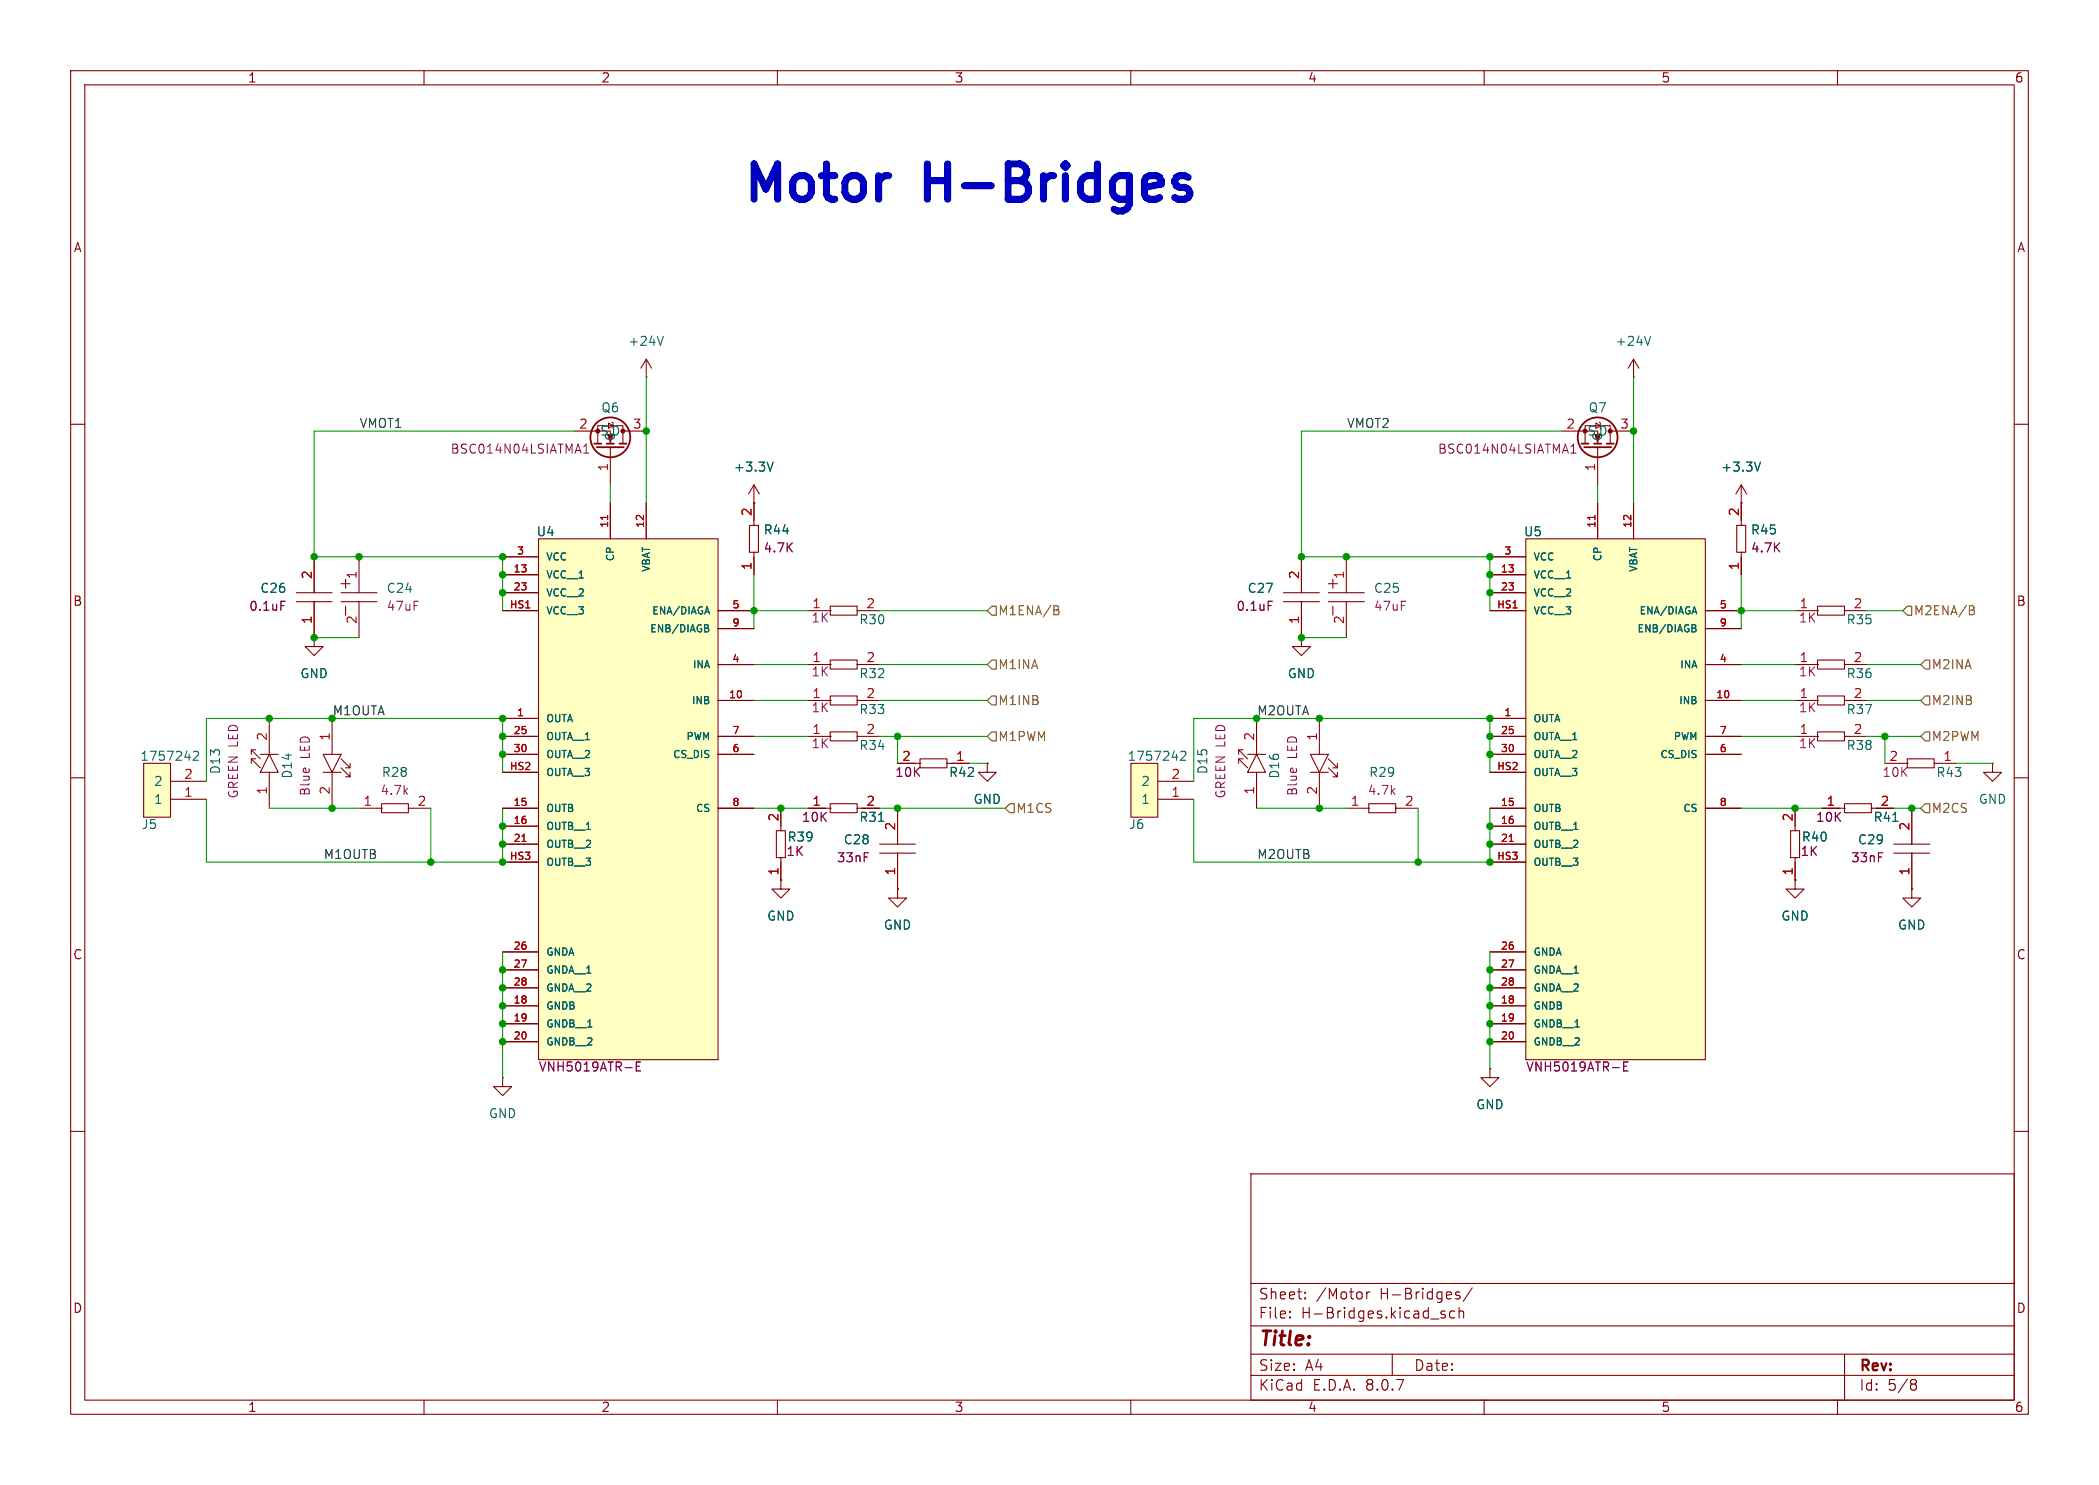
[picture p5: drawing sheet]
<svg xmlns="http://www.w3.org/2000/svg" width="297mm" height="210mm" viewBox="0 0 297 210" stroke-linecap="round" stroke-linejoin="round" font-family="sans-serif">
<g fill="none" stroke="#840000" stroke-width=".15">
<path d="M10 10h277v190h-277zM12 12h273v186h-273zM60 10v2M110 10v2M160 10v2M210 10v2M260 10v2M10 60h2M285 60h2M117.5 98.4h3.8v1.3h-3.8zM121.3 99.1h.1M121.3 99.1h3.2"/>
<path d="M10 110h2M117.5 103.5h3.8v1.3h-3.8zM121.3 104.1h.1M121.3 104.1h3.2M285 110h2M71.1 152.4v1.3h1.3l-1.3 1.2-1.3-1.2h1.3M71.1 152.4h.1M10 160h2M177 166h108v32h-108zM285 160h2M60 198v2M110 198v2"/>
<path d="M160 198v2M177 194.5h108M177 191.5h108M177 187.5h108M177 181.5h108M182.5 186.3h.1l-.1 .1M182.5 186.3v.1M182.5 185.5v.1M182.5 185.5h.1l-.1 .1M184.7 183.6v.1M184.7 183.6h-.1l.1 .1M184.7 182.8v.1"/>
<path d="M184.7 182.8h-.1l.1 .1M193.4 182.7v1M193.8 182.7l-.3 .1-.1 .2M197 191.5v3M204.5 185.5l-.4-.1-.2 .2 .1 .2 .5 .2v.1v.2l-.2 .1-.4-.1M205.8 185.5l-.4-.1-.3 .3v.4l.1 .2 .2 .1 .4-.1M206.5 185.5a.37 .37 0 0 1 .6 .1v.8M206.5 184.9v1.5M206.5 182.8l-.3-.1-.2 .2v.2l.5 .2 .1 .1-.1 .2-.1 .1-.4-.1M208.3 182.1l-1.3 2M210 198v2M260 198v2"/>
<path d="M261 191.5v6.5M270.6 195.1l.4 .1a.31 .31 0 0 1 .2 .3 .31 .31 0 0 1-.3 .2M270.6 195.7h.3M270.9 195.7l.2 .2 .1 .4-.2 .2-.4 .1"/>
</g>
<path d="M76.2 76.2h25.4v73.7h-25.4z" fill="#ffffc2"/>
<g fill="none" stroke="#840000" stroke-width=".15">
<path d="M91.4 53.3h.1M91.4 50.8v2.5M91.4 50.8l-.7 1.3M91.4 50.8l.8 1.3M225.8 59.8l.6 .4-.6 .4zM226.3 59.7l.1 .1v.8l.2 .1M231.1 53.3h.1M231.1 50.8l-.7 1.3M231.1 50.8v2.5M231.1 50.8l.8 1.3M50.8 78.7v5.1M71.1 78.7h5.1"/>
<path d="M76.2 76.2h25.4v73.7h-25.4zM86.4 71.1v5.1M91.4 71.1v5.1M106 74.3h1.3v3.8h-1.3zM106.7 78.1h.1M106.7 74.3h.1M106.7 71.1v3.2M106.7 78.1v3.2M184.1 78.7v5.1M190.5 78.7v5.1M221 61h3.3M224.3 61v-.8h3.5v.8"/>
<path d="M224.3 61v1.7M226.1 63.2v5.4M227.8 61v1.7M227.8 61h3.3M48.3 83.8h5M48.3 85.1h5M48.3 82.6h1.2M48.9 81.9v1.3M48.9 85.7v1.3M50.8 85.1v5.1M71.1 81.3h5.1M71.1 83.8h5.1"/>
<path d="M71.1 86.4h5.1M101.6 99.1h5.1M101.6 94h5.1M101.6 86.4h5.1M101.6 88.9h5.1M117.5 93.3h3.8v1.3h-3.8zM117.5 85.7h3.8v1.3h-3.8zM121.3 94h.1M121.3 86.4h.1M121.3 94h3.2M121.3 86.4h3.2M181.6 83.8h5.1"/>
<path d="M181.6 85.1h5.1M184.1 85.1v5.1M188 83.8h5M188 85.1h5M188 82.6h1.2M188.6 81.9v1.3M188.6 85.7v1.3M190.5 85.1v5.1M71.1 101.6h5.1M71.1 114.3h5.1M71.1 116.8h5.1M71.1 119.4h5.1"/>
<path d="M71.1 104.1h5.1M71.1 106.7h5.1M71.1 109.2h5.1M101.6 114.3h5.1M101.6 104.1h5.1M101.6 106.7h5.1M109.9 117.5h1.2v3.8h-1.2zM110.5 117.5h.1M110.5 114.3v3.2M114.3 114.3h3.2M117.5 113.7h3.8v1.2h-3.8zM117.5 114.3h.1"/>
<path d="M121.3 114.3h.1M121.3 114.3h3.2M124.5 119.4h5M127 114.3v5.1M127 108h3.2M130.2 107.3h3.8v1.3h-3.8zM130.2 108h.1M134 108h.1M134 108h3.2M175.3 106.7v-.7l1.2 1.3M175.3 107.3l1.2 1.3M175.3 107.3v.7"/>
<path d="M175.3 107.3h.6M175.3 106h.6M176.5 106.7h2.6M177.8 106.7l1.3 2.5h-2.6zM177.8 101.6v5.1M177.8 109.2v5.1M185.4 106.7h2.6l-1.3 2.5zM185.4 109.2h2.6M186.7 101.6v5.1M186.7 109.2v5.1M188 108.6l1.2 1.3v-.7M188 107.3l1.2 1.3"/>
<path d="M188.6 108.6h.6M188.6 109.9h.6M189.2 108v.6M190.5 114.3h3.2M193.7 113.7h3.8v1.2h-3.8zM193.7 114.3h.1M197.5 114.3h.1M197.5 114.3h3.2M257.8 114.3h3.2M261 113.7h3.8v1.2h-3.8zM261 114.3h.1M264.8 114.3h.1"/>
<path d="M264.8 114.3h3.2M268 119.4h5M270.5 114.3v5.1M281.9 108v1.2h1.3l-1.3 1.3-1.2-1.3h1.2M281.9 108h.1M71.1 134.6h5.1M71.1 137.2h5.1M71.1 139.7h5.1M71.1 121.9h5.1M110.5 121.3h.1M110.5 124.5v1.2h1.3l-1.3 1.3-1.3-1.3h1.3M110.5 124.5h.1"/>
<path d="M110.5 121.3v3.2M124.5 120.7h5M127 125.7v1.3h1.3l-1.3 1.3-1.3-1.3h1.3M127 125.7h.1M127 120.7v5M268 120.7h5M270.5 120.7v5M71.1 142.2h5.1M71.1 144.8h5.1M71.1 147.3h5.1M210.8 151.1v1.3h1.3l-1.3 1.3-1.3-1.3h1.3M210.8 151.1h.1"/>
</g>
<path d="M86 72.9v.6M73.9 119h.5" fill="none" stroke="#a90000" stroke-width=".15"/>
<path d="M93.9 47.6l-.5 1.2M233.6 47.6l-.5 1.2M99.7 88.3l.5 .1v.2l-.2 .2M99.7 88.8h.3M100 85.8l.4 1M100 88.8l.3 .2-.1 .3-.5 .1M124.3 116.1h.7M267.8 116.1h.8" fill="none" stroke="#006464" stroke-width=".15"/>
<path d="M222.3 64.1h.7M222.3 63.2l.3-.4v1.3M179.4 85h.6M90 150.8h.5M90.6 150.2h-.6v1.3h.6" fill="none" stroke="#840084" stroke-width=".15"/>
<g fill="none" stroke="#840000" stroke-width=".25">
<path d="M223.8 62.7h1M224.2 63.2h3.8M227.3 62.7h1"/>
<circle cx="226.1" cy="61.8" r="2.82"/>
</g>
<g fill="#840000" stroke="#840000" stroke-width=".15">
<circle cx="224.3" cy="61" r=".28"/>
<circle cx="227.8" cy="61" r=".28"/>
</g>
<path d="M160 108h3.8v7.6h-3.8z" fill="#ffffc2"/>
<g fill="none" stroke="#840000" stroke-width=".15">
<path d="M44.4 78.7v5.1M106.7 71.1h.1M106.7 68.6l-.8 1.3M106.7 68.6v2.5M106.7 68.6l.7 1.3M41.9 85.1h5.1M41.9 83.8h5.1M44.4 90.2v1.2h1.3l-1.3 1.3-1.2-1.3h1.2M44.4 90.2h.1M44.4 85.1v5.1M184.1 90.2v1.2h1.3l-1.3 1.3-1.2-1.3h1.2M184.1 90.2h.1"/>
<path d="M50.8 114.3h3.2M54 113.7h3.8v1.2h-3.8zM54 114.3h.1M57.8 114.3h.1M57.8 114.3h3.2M139.7 108v1.2h1.3l-1.3 1.3-1.3-1.3h1.3M139.7 108h.1M160 108h3.8v7.6h-3.8zM163.8 113h5.1M163.8 110.5h5.1M266.7 108h3.2M269.9 107.3h3.8v1.3h-3.8z"/>
<path d="M269.9 108h.1M273.7 108h.1M273.7 108h3.2"/>
</g>
<path d="M109.4 65.3l-.4 1.3M167.1 106.4l.2-.2h.3l.1 .2 .1 .2-.1 .2-.7 .7h.8" fill="none" stroke="#006464" stroke-width=".15"/>
<path d="M39.7 85h.6" fill="none" stroke="#840084" stroke-width=".15"/>
<path d="M20.3 108h3.8v7.6h-3.8z" fill="#ffffc2"/>
<g fill="none" stroke="#840000" stroke-width=".15">
<path d="M86.1 59.8l.6 .4-.6 .4zM86.6 59.7l.1 .1v.8l.2 .1M81.3 61h3.3M84.6 61v-.8h3.5v.8M84.6 61v1.7M86.4 63.2v5.4M88.1 61v1.7M88.1 61h3.3M245.7 74.3h1.3v3.8h-1.3zM246.4 78.1h.1M246.4 74.3h.1M246.4 71.1h.1"/>
<path d="M246.4 68.6v5.7M246.4 78.1v3.2M246.4 68.6l-.8 1.3M246.4 68.6l.7 1.3M257.2 93.3h3.8v1.3h-3.8zM257.2 85.7h3.8v1.3h-3.8zM257.2 98.4h3.8v1.3h-3.8zM261 94h.1M261 86.4h.1M261 99.1h.1M261 94h3.2M261 86.4h3.2"/>
<path d="M261 99.1h3.2M20.3 108h3.8v7.6h-3.8zM24.1 113h5.1M24.1 110.5h5.1M35.6 106.7v-.7l1.2 1.3M35.6 107.3l1.2 1.3M35.6 107.3v.7M35.6 107.3h.6M35.6 106h.6M36.8 106.7h2.6M38.1 106.7l1.3 2.5h-2.6zM38.1 101.6v5.1"/>
<path d="M38.1 109.2v5.1M45.7 106.7h2.6l-1.3 2.5zM45.7 109.2h2.6M47 101.6v5.1M47 109.2v5.1M48.3 108.6l1.2 1.3v-.7M48.3 107.3l1.2 1.3M48.9 108.6h.6M48.9 109.9h.6M49.5 108v.6M253.4 117.5h1.2v3.8h-1.2zM254 117.5h.1"/>
<path d="M254 114.3v3.2M257.2 103.5h3.8v1.3h-3.8zM261 104.1h.1M261 104.1h3.2M254 121.3h.1M254 124.5v1.2h1.3l-1.3 1.3-1.3-1.3h1.3M254 124.5h.1M254 121.3v3.2"/>
</g>
<path d="M249.1 65.3l-.4 1.3M27.4 106.4l.2-.2h.3l.1 .2 .1 .2-.1 .2-.7 .7h.8" fill="none" stroke="#006464" stroke-width=".15"/>
<g fill="none" stroke="#840000" stroke-width=".25">
<path d="M84.1 62.7h1M84.5 63.2h3.8M87.6 62.7h1"/>
<circle cx="86.4" cy="61.8" r="2.82"/>
</g>
<g fill="#840000" stroke="#840000" stroke-width=".15">
<circle cx="84.6" cy="61" r=".28"/>
<circle cx="88.1" cy="61" r=".28"/>
</g>
<path d="M82.6 64.1h.7M82.6 63.2l.3-.4v1.3" fill="none" stroke="#840084" stroke-width=".15"/>
<path d="M215.9 76.2h25.4v73.7h-25.4z" fill="#ffffc2"/>
<g fill="none" stroke="#840000" stroke-width=".15">
<path d="M44.4 78.7v5.1M71.1 78.7h5.1M86.4 71.1v5.1M91.4 71.1v5.1M106.7 71.1h.1M106.7 71.1v2.5M106.7 78.8v2.5M184.1 78.7v5.1M210.8 78.7h5.1M215.9 76.2h25.4v73.7h-25.4zM226.1 71.1v5.1M231.1 71.1v5.1"/>
<path d="M246.4 71.1h.1M246.4 71.1v2.5M246.4 78.8v2.5M44.4 90.2h.1M44.4 85.1v5.1M71.1 81.3h5.1M71.1 83.8h5.1M71.1 86.4h5.1M101.6 99.1h5.1M101.6 94h5.1M101.6 86.4h5.1M101.6 88.9h5.1"/>
<path d="M184.1 90.2h.1M184.1 85.1v5.1M210.8 81.3h5.1M210.8 83.8h5.1M210.8 86.4h5.1M241.3 99.1h5.1M241.3 94h5.1M241.3 86.4h5.1M241.3 88.9h5.1M71.1 101.6h5.1M71.1 114.3h5.1M71.1 116.8h5.1"/>
<path d="M71.1 119.4h5.1M71.1 104.1h5.1M71.1 106.7h5.1M71.1 109.2h5.1M101.6 114.3h5.1M101.6 104.1h5.1M101.6 106.7h5.1M110.5 114.3v2.5M114.3 114.3h2.5M121.9 114.3h2.6M127 114.3v5.1M127 108h2.5"/>
<path d="M134.6 108h2.6M139.7 108h.1M210.8 101.6h5.1M210.8 114.3h5.1M210.8 116.8h5.1M210.8 119.4h5.1M210.8 104.1h5.1M210.8 106.7h5.1M210.8 109.2h5.1M241.3 114.3h5.1M241.3 104.1h5.1M241.3 106.7h5.1"/>
<path d="M254 114.3v2.5M257.8 114.3h2.5M265.5 114.3h2.5M270.5 114.3v5.1M71.1 134.6h5.1M71.1 137.2h5.1M71.1 139.7h5.1M71.1 121.9h5.1M110.5 124.5h.1M110.5 121.9v2.6M127 125.7h.1M127 120.7v5"/>
<path d="M210.8 134.6h5.1M210.8 137.2h5.1M210.8 139.7h5.1M210.8 121.9h5.1M254 124.5h.1M254 121.9v2.6M270.5 125.7v1.3h1.3l-1.3 1.3-1.3-1.3h1.3M270.5 125.7h.1M270.5 120.7v5M71.1 142.2h5.1M71.1 144.8h5.1M71.1 147.3h5.1"/>
<path d="M210.8 151.1h.1M210.8 142.2h5.1M210.8 144.8h5.1M210.8 147.3h5.1"/>
</g>
<path d="M86 72.9v.6M225.7 72.9v.6M73.9 119h.5M213.6 119h.5" fill="none" stroke="#a90000" stroke-width=".15"/>
<path d="M109.4 65.3l-.4 1.3M249.1 65.3l-.4 1.3M99.7 88.3l.5 .1v.2l-.2 .2M99.7 88.8h.3M100 88.8l.3 .2-.1 .3-.5 .1M100 85.8l.4 1M239.4 88.3l.5 .1v.2l-.2 .2M239.4 88.8h.3M239.7 85.8l.4 1M239.7 88.8l.3 .2-.1 .3-.5 .1M124.3 116.1h.7M267.8 116.1h.8" fill="none" stroke="#006464" stroke-width=".15"/>
<path d="M39.7 85h.6M179.4 85h.6M90 150.8h.5M90.6 150.2h-.6v1.3h.6M229.7 150.8h.5M230.3 150.2h-.6v1.3h.6" fill="none" stroke="#840084" stroke-width=".15"/>
<g fill="none" stroke="#725600" stroke-width=".15">
<path d="M140.3 85.7h.7v1.3h-.7l-.6-.6zM140.3 93.3h.7v1.3h-.7l-.6-.6zM140.3 98.4h.7v1.3h-.7l-.6-.6zM149.1 85.7h.4l.2 .1 .1 .2-.3 .3M149.1 86.3h.4M149.5 86.3a.34 .34 0 0 1 .4 .3 .34 .34 0 0 1-.3 .3h-.5M269.2 86.4l.7-.7h.6v1.3h-.6zM272.4 98.4h.6v1.3h-.6l-.6-.6zM272.4 93.3h.6v1.3h-.6l-.6-.6zM278.7 85.7h.4l.2 .1v.2l-.2 .3M278.7 86.3h.4M279.1 86.3a.34 .34 0 0 1 .3 .3 .34 .34 0 0 1-.3 .3h-.4"/>
<path d="M140.3 103.5h.7v1.3h-.7l-.6-.7zM142.9 113.7h.6v1.2h-.6l-.7-.6zM272.4 113.7h.6v1.2h-.6l-.6-.6zM272.4 103.5h.6v1.3h-.6l-.6-.7z"/>
</g>
<path d="M166.5 26.3l.4 .2h.8l.4 .2 .3 .5v.3l-.3 .4-.4 .3h-1l-.5-.3M166.5 25.1l.4-.3h.8l.4 .3" fill="none" stroke="#0000c2" stroke-width="1"/>
<g fill="none" stroke="#009600" stroke-width=".15">
<path d="M91.4 53.3v17.8M231.1 53.3v17.8M81.3 61h-36.9v17.7h26.7v7.7M86.4 68.6v2.5M221 61h-36.9v17.7h26.7v7.7M226.1 68.6v2.5M44.4 90.2h6.4M106.7 94h7.6M106.7 81.3v7.6M106.7 86.4h7.6M106.7 99.1h7.6M124.5 94h15.2"/>
<path d="M124.5 86.4h15.2M124.5 99.1h15.2M184.1 90.2h6.4M246.4 94h7.6M246.4 86.4h7.6M246.4 99.1h7.6M246.4 81.3v7.6M264.2 94h7.6M264.2 86.4h5M264.2 99.1h7.6M29.2 113v8.9h41.9v-7.6M38.1 114.3h12.7"/>
<path d="M61 114.3v7.6M71.1 109.2v-7.6h-41.9v8.9M106.7 114.3h7.6M106.7 104.1h7.6M124.5 114.3h17.7M124.5 104.1h15.2M127 104.1v3.9M137.2 108h2.5M168.9 113v8.9h41.9v-7.6M177.8 114.3h12.7M200.7 114.3v7.6M210.8 109.2v-7.6h-41.9v8.9"/>
<path d="M246.4 114.3h11.4M246.4 104.1h7.6M264.2 104.1h7.6M266.7 104.1v3.9M268 114.3h3.8M276.9 108h5M71.1 134.6v17.8M210.8 134.6v16.5"/>
</g>
<g fill="#009600" stroke="#009600" stroke-width=".15">
<circle cx="210.8" cy="106.7" r=".46"/>
<circle cx="210.8" cy="101.6" r=".46"/>
<circle cx="210.8" cy="104.1" r=".46"/>
<circle cx="210.8" cy="147.3" r=".46"/>
<circle cx="210.8" cy="144.8" r=".46"/>
<circle cx="210.8" cy="142.2" r=".46"/>
<circle cx="200.7" cy="121.9" r=".46"/>
<circle cx="210.8" cy="119.4" r=".46"/>
<circle cx="210.8" cy="121.9" r=".46"/>
<circle cx="210.8" cy="116.8" r=".46"/>
<circle cx="186.7" cy="114.3" r=".46"/>
<circle cx="210.8" cy="139.7" r=".46"/>
<circle cx="210.8" cy="137.2" r=".46"/>
<circle cx="71.1" cy="106.7" r=".46"/>
<circle cx="71.1" cy="116.8" r=".46"/>
<circle cx="127" cy="104.1" r=".46"/>
<circle cx="110.5" cy="114.3" r=".46"/>
<circle cx="127" cy="114.3" r=".46"/>
<circle cx="91.4" cy="61" r=".46"/>
<circle cx="71.1" cy="144.8" r=".46"/>
<circle cx="71.1" cy="147.3" r=".46"/>
<circle cx="71.1" cy="121.9" r=".46"/>
<circle cx="71.1" cy="119.4" r=".46"/>
<circle cx="61" cy="121.9" r=".46"/>
<circle cx="71.1" cy="142.2" r=".46"/>
<circle cx="71.1" cy="139.7" r=".46"/>
<circle cx="71.1" cy="137.2" r=".46"/>
<circle cx="106.7" cy="86.4" r=".46"/>
<circle cx="71.1" cy="101.6" r=".46"/>
<circle cx="44.4" cy="90.2" r=".46"/>
<circle cx="47" cy="114.3" r=".46"/>
<circle cx="47" cy="101.6" r=".46"/>
<circle cx="71.1" cy="104.1" r=".46"/>
<circle cx="38.1" cy="101.6" r=".46"/>
<circle cx="44.4" cy="78.7" r=".46"/>
<circle cx="50.8" cy="78.7" r=".46"/>
<circle cx="71.1" cy="78.7" r=".46"/>
<circle cx="71.1" cy="83.8" r=".46"/>
<circle cx="71.1" cy="81.3" r=".46"/>
<circle cx="266.7" cy="104.1" r=".46"/>
<circle cx="254" cy="114.3" r=".46"/>
<circle cx="246.4" cy="86.4" r=".46"/>
<circle cx="270.5" cy="114.3" r=".46"/>
<circle cx="177.8" cy="101.6" r=".46"/>
<circle cx="186.7" cy="101.6" r=".46"/>
<circle cx="210.8" cy="83.8" r=".46"/>
<circle cx="190.5" cy="78.7" r=".46"/>
<circle cx="184.1" cy="78.7" r=".46"/>
<circle cx="210.8" cy="81.3" r=".46"/>
<circle cx="231.1" cy="61" r=".46"/>
<circle cx="210.8" cy="78.7" r=".46"/>
<circle cx="184.1" cy="90.2" r=".46"/>
</g>
<g font-size="7" fill="#0000c2">
<text x="104.5" y="29.9">Motor</text>
<text x="131" y="29.9">H-Bridges</text>
</g>
<text font-size="2.8" fill="#840000" x="178" y="190.9">Title:</text>
<g font-size="2.1" fill="#840000">
<text x="178" y="184">Sheet:</text>
<text x="186.2" y="184">/Motor</text>
<text x="195.3" y="184">H-Bridges/</text>
<text x="178" y="186.7">File:</text>
<text x="184.1" y="186.7">H-Bridges.kicad_sch</text>
<text x="178" y="196.9">KiCad</text>
<text x="178" y="194.1">Size:</text>
<text x="184.7" y="194.1">A4</text>
<text x="185.7" y="196.9">E.D.A.</text>
<text x="193.3" y="196.9">8.0.7</text>
<text x="200" y="194.1">Date:</text>
<text x="263" y="194.3">Rev:</text>
<text x="263" y="196.9">Id:</text>
<text x="267.1" y="196.9">5/8</text>
</g>
<g font-size="1.8" fill="#840000">
<text x="35" y="11.9">1</text>
<text x="85" y="11.9">2</text>
<text x="135" y="11.9">3</text>
<text x="185" y="11.9">4</text>
<text x="235" y="11.9">5</text>
<text x="285" y="11.9">6</text>
<text x="10.3" y="35.9">A</text>
<text x="285.3" y="35.9">A</text>
<text x="10.3" y="85.9">B</text>
<text x="285.3" y="85.9">B</text>
<text x="10.3" y="135.9">C</text>
<text x="285.3" y="135.9">C</text>
<text x="10.3" y="185.9">D</text>
<text x="285.3" y="185.9">D</text>
<text x="35" y="199.9">1</text>
<text x="85" y="199.9">2</text>
<text x="135" y="199.9">3</text>
<text x="185" y="199.9">4</text>
<text x="235" y="199.9">5</text>
<text x="285" y="199.9">6</text>
</g>
<g font-size="1.8" fill="#006464">
<text x="88.8" y="49.1">+24V</text>
<text x="228.5" y="49.1">+24V</text>
<text x="85" y="58.5">Q6</text>
<text x="224.7" y="58.5">Q7</text>
<text x="84.8" y="61.8">S D</text>
<text x="87.2" y="62.5" transform="rotate(-90 87.2 62.5)">G</text>
<text x="224.5" y="61.8">S D</text>
<text x="226.9" y="62.5" transform="rotate(-90 226.9 62.5)">G</text>
<text x="103.7" y="66.9">+3.3V</text>
<text x="243.4" y="66.9">+3.3V</text>
<text x="75.8" y="76">U4</text>
<text x="108" y="75.8">R44</text>
<text x="215.5" y="76">U5</text>
<text x="247.7" y="75.8">R45</text>
<text x="36.7" y="84">C26</text>
<text x="54.6" y="84">C24</text>
<text x="121.5" y="88.5">R30</text>
<text x="176.4" y="84">C27</text>
<text x="194.3" y="84">C25</text>
<text x="261.2" y="88.5">R35</text>
<text x="42.4" y="96.1">GND</text>
<text x="121.5" y="101.2">R33</text>
<text x="121.5" y="96.1">R32</text>
<text x="182.1" y="96.1">GND</text>
<text x="261.2" y="96.1">R36</text>
<text x="261.2" y="101.2">R37</text>
<text x="19.8" y="107.8">1757242</text>
<text x="121.5" y="106.3">R34</text>
<text x="159.5" y="107.8">1757242</text>
<text x="261.2" y="106.3">R38</text>
<text x="21.7" y="113.9">1</text>
<text x="21.7" y="111.4">2</text>
<text x="31.3" y="109.6" transform="rotate(-90 31.3 109.6)">D13</text>
<text x="41.5" y="110.2" transform="rotate(-90 41.5 110.2)">D14</text>
<text x="53.9" y="110.1">R28</text>
<text x="134.2" y="110.1">R42</text>
<text x="137.7" y="113.9">GND</text>
<text x="161.4" y="113.9">1</text>
<text x="161.4" y="111.4">2</text>
<text x="171" y="109.6" transform="rotate(-90 171 109.6)">D15</text>
<text x="181.2" y="110.2" transform="rotate(-90 181.2 110.2)">D16</text>
<text x="193.6" y="110.1">R29</text>
<text x="273.9" y="110.1">R43</text>
<text x="279.9" y="113.9">GND</text>
<text x="20" y="117.4">J5</text>
<text x="111.3" y="119.2">R39</text>
<text x="119.3" y="119.6">C28</text>
<text x="121.5" y="116.4">R31</text>
<text x="159.7" y="117.4">J6</text>
<text x="254.8" y="119.2">R40</text>
<text x="262.8" y="119.6">C29</text>
<text x="265" y="116.4">R41</text>
<text x="108.5" y="130.4">GND</text>
<text x="125" y="131.7">GND</text>
<text x="252" y="130.4">GND</text>
<text x="268.5" y="131.7">GND</text>
<text x="69.1" y="158.3">GND</text>
<text x="208.8" y="157.1">GND</text>
</g>
<g font-size="1.8" fill="#0f0f0f">
<text x="50.8" y="60.6">VMOT1</text>
<text x="190.5" y="60.6">VMOT2</text>
<text x="47" y="101.3">M1OUTA</text>
<text x="177.8" y="101.3">M2OUTA</text>
<text x="45.7" y="121.6">M1OUTB</text>
<text x="177.8" y="121.6">M2OUTB</text>
</g>
<g font-size="1.8" fill="#840084">
<text x="63.7" y="64.4">BSC014N04LSIATMA1</text>
<text x="203.4" y="64.4">BSC014N04LSIATMA1</text>
<text x="108" y="78.3">4.7K</text>
<text x="247.7" y="78.3">4.7K</text>
<text x="35.2" y="86.6">0.1uF</text>
<text x="54.6" y="86.6">47uF</text>
<text x="114.7" y="88.2">1K</text>
<text x="174.9" y="86.6">0.1uF</text>
<text x="194.3" y="86.6">47uF</text>
<text x="254.4" y="88.2">1K</text>
<text x="114.7" y="95.9">1K</text>
<text x="254.4" y="95.9">1K</text>
<text x="114.7" y="100.9">1K</text>
<text x="254.4" y="100.9">1K</text>
<text x="44" y="107.3" transform="rotate(-90 44 107.3)">LED</text>
<text x="114.7" y="106">1K</text>
<text x="183.7" y="107.3" transform="rotate(-90 183.7 107.3)">LED</text>
<text x="254.4" y="106">1K</text>
<text x="33.9" y="113" transform="rotate(-90 33.9 113)">GREEN LED</text>
<text x="44" y="112.7" transform="rotate(-90 44 112.7)">Blue</text>
<text x="53.8" y="112.6">4.7k</text>
<text x="126.6" y="110.1">10K</text>
<text x="173.6" y="113" transform="rotate(-90 173.6 113)">GREEN LED</text>
<text x="183.7" y="112.7" transform="rotate(-90 183.7 112.7)">Blue</text>
<text x="193.5" y="112.6">4.7k</text>
<text x="266.3" y="110.1">10K</text>
<text x="113.4" y="116.4">10K</text>
<text x="256.9" y="116.4">10K</text>
<text x="111.2" y="121.3">1K</text>
<text x="118.3" y="122.1">33nF</text>
<text x="254.7" y="121.3">1K</text>
<text x="261.8" y="122.1">33nF</text>
<text x="76.1" y="151.7">VNH5019ATR-E</text>
<text x="215.8" y="151.7">VNH5019ATR-E</text>
</g>
<g font-size="1.8" fill="#a90000">
<text x="81.8" y="60.7">2</text>
<text x="89.5" y="60.7">3</text>
<text x="221.5" y="60.7">2</text>
<text x="229.2" y="60.7">3</text>
<text x="86.1" y="66.7" transform="rotate(-90 86.1 66.7)">1</text>
<text x="225.8" y="66.7" transform="rotate(-90 225.8 66.7)">1</text>
<text x="106.4" y="73.1" transform="rotate(-90 106.4 73.1)">2</text>
<text x="246.1" y="73.1" transform="rotate(-90 246.1 73.1)">2</text>
<text x="44.2" y="82" transform="rotate(-90 44.2 82)">2</text>
<text x="50.5" y="82" transform="rotate(-90 50.5 82)">1</text>
<text x="106.4" y="80.7" transform="rotate(-90 106.4 80.7)">1</text>
<text x="183.9" y="82" transform="rotate(-90 183.9 82)">2</text>
<text x="190.2" y="82" transform="rotate(-90 190.2 82)">1</text>
<text x="246.1" y="80.7" transform="rotate(-90 246.1 80.7)">1</text>
<text x="44.2" y="88.3" transform="rotate(-90 44.2 88.3)">1</text>
<text x="50.5" y="88.3" transform="rotate(-90 50.5 88.3)">2</text>
<text x="114.9" y="86.1">1</text>
<text x="122.5" y="86.1">2</text>
<text x="183.9" y="88.3" transform="rotate(-90 183.9 88.3)">1</text>
<text x="190.2" y="88.3" transform="rotate(-90 190.2 88.3)">2</text>
<text x="254.6" y="86.1">1</text>
<text x="262.2" y="86.1">2</text>
<text x="114.9" y="93.7">1</text>
<text x="122.5" y="93.7">2</text>
<text x="254.6" y="93.7">1</text>
<text x="262.2" y="93.7">2</text>
<text x="114.9" y="98.8">1</text>
<text x="122.5" y="98.8">2</text>
<text x="254.6" y="98.8">1</text>
<text x="262.2" y="98.8">2</text>
<text x="37.8" y="104.8" transform="rotate(-90 37.8 104.8)">2</text>
<text x="46.7" y="104.8" transform="rotate(-90 46.7 104.8)">1</text>
<text x="114.9" y="103.9">1</text>
<text x="122.5" y="103.9">2</text>
<text x="127.6" y="107.7">2</text>
<text x="135.2" y="107.7">1</text>
<text x="177.5" y="104.8" transform="rotate(-90 177.5 104.8)">2</text>
<text x="186.4" y="104.8" transform="rotate(-90 186.4 104.8)">1</text>
<text x="254.6" y="103.9">1</text>
<text x="262.2" y="103.9">2</text>
<text x="267.3" y="107.7">2</text>
<text x="274.9" y="107.7">1</text>
<text x="26" y="112.8">1</text>
<text x="26" y="110.2">2</text>
<text x="37.8" y="112.5" transform="rotate(-90 37.8 112.5)">1</text>
<text x="46.7" y="112.5" transform="rotate(-90 46.7 112.5)">2</text>
<text x="165.7" y="112.8">1</text>
<text x="165.7" y="110.2">2</text>
<text x="177.5" y="112.5" transform="rotate(-90 177.5 112.5)">1</text>
<text x="186.4" y="112.5" transform="rotate(-90 186.4 112.5)">2</text>
<text x="51.4" y="114">1</text>
<text x="59" y="114">2</text>
<text x="110.2" y="116.3" transform="rotate(-90 110.2 116.3)">2</text>
<text x="114.9" y="114">1</text>
<text x="122.5" y="114">2</text>
<text x="126.7" y="117.5" transform="rotate(-90 126.7 117.5)">2</text>
<text x="191.1" y="114">1</text>
<text x="198.7" y="114">2</text>
<text x="253.7" y="116.3" transform="rotate(-90 253.7 116.3)">2</text>
<text x="258.4" y="114">1</text>
<text x="266" y="114">2</text>
<text x="270.3" y="117.5" transform="rotate(-90 270.3 117.5)">2</text>
<text x="110.2" y="123.9" transform="rotate(-90 110.2 123.9)">1</text>
<text x="126.7" y="123.9" transform="rotate(-90 126.7 123.9)">1</text>
<text x="253.7" y="123.9" transform="rotate(-90 253.7 123.9)">1</text>
<text x="270.3" y="123.9" transform="rotate(-90 270.3 123.9)">1</text>
</g>
<g font-size="1.8" fill="#725600">
<text x="141.2" y="87.2">M1ENA/B</text>
<text x="270.7" y="87.2">M2ENA/B</text>
<text x="141.2" y="94.8">M1INA</text>
<text x="273.2" y="94.8">M2INA</text>
<text x="141.2" y="99.9">M1INB</text>
<text x="273.2" y="99.9">M2INB</text>
<text x="141.2" y="105">M1PWM</text>
<text x="273.2" y="105">M2PWM</text>
<text x="143.7" y="115.2">M1CS</text>
<text x="273.2" y="115.2">M2CS</text>
</g>
<g font-size="1.4" fill="#a90000">
<text x="86.1" y="74.8" transform="rotate(-90 86.1 74.8)">11</text>
<text x="91.2" y="74.8" transform="rotate(-90 91.2 74.8)">12</text>
<text x="225.8" y="74.8" transform="rotate(-90 225.8 74.8)">11</text>
<text x="230.9" y="74.8" transform="rotate(-90 230.9 74.8)">12</text>
<text x="72.6" y="81">13</text>
<text x="72.6" y="83.6">23</text>
<text x="73" y="78.5">3</text>
<text x="212.3" y="81">13</text>
<text x="212.3" y="83.6">23</text>
<text x="212.7" y="78.5">3</text>
<text x="72" y="86.1">HS1</text>
<text x="103.5" y="86.1">5</text>
<text x="103.5" y="88.6">9</text>
<text x="211.7" y="86.1">HS1</text>
<text x="243.2" y="86.1">5</text>
<text x="243.2" y="88.6">9</text>
<text x="103.5" y="93.7">4</text>
<text x="243.2" y="93.7">4</text>
<text x="73" y="101.3">1</text>
<text x="103" y="98.8">10</text>
<text x="212.7" y="101.3">1</text>
<text x="242.7" y="98.8">10</text>
<text x="72.6" y="103.9">25</text>
<text x="72.6" y="106.4">30</text>
<text x="103.5" y="106.4">6</text>
<text x="103.5" y="103.9">7</text>
<text x="212.3" y="103.9">25</text>
<text x="212.3" y="106.4">30</text>
<text x="243.2" y="106.4">6</text>
<text x="243.2" y="103.9">7</text>
<text x="72" y="109">HS2</text>
<text x="211.7" y="109">HS2</text>
<text x="72.6" y="114">15</text>
<text x="72.6" y="116.6">16</text>
<text x="72.6" y="119.1">21</text>
<text x="103.5" y="114">8</text>
<text x="212.3" y="114">15</text>
<text x="212.3" y="116.6">16</text>
<text x="212.3" y="119.1">21</text>
<text x="243.2" y="114">8</text>
<text x="72" y="121.7">HS3</text>
<text x="211.7" y="121.7">HS3</text>
<text x="72.6" y="134.4">26</text>
<text x="72.6" y="136.9">27</text>
<text x="212.3" y="134.4">26</text>
<text x="212.3" y="136.9">27</text>
<text x="72.6" y="142">18</text>
<text x="72.6" y="139.4">28</text>
<text x="212.3" y="142">18</text>
<text x="212.3" y="139.4">28</text>
<text x="72.6" y="144.5">19</text>
<text x="72.6" y="147.1">20</text>
<text x="212.3" y="144.5">19</text>
<text x="212.3" y="147.1">20</text>
</g>
<g font-size="1.4" fill="#006464">
<text x="77.2" y="82">VCC__1</text>
<text x="77.2" y="79.5">VCC</text>
<text x="87.1" y="79.5" transform="rotate(-90 87.1 79.5)">CP</text>
<text x="92.2" y="81" transform="rotate(-90 92.2 81)">VBAT</text>
<text x="216.9" y="82">VCC__1</text>
<text x="216.9" y="79.5">VCC</text>
<text x="226.8" y="79.5" transform="rotate(-90 226.8 79.5)">CP</text>
<text x="231.9" y="81" transform="rotate(-90 231.9 81)">VBAT</text>
<text x="77.2" y="84.6">VCC__2</text>
<text x="77.2" y="87.1">VCC__3</text>
<text x="91.9" y="89.6">ENB/DIAGB</text>
<text x="92.2" y="87.1">ENA/DIAGA</text>
<text x="216.9" y="84.6">VCC__2</text>
<text x="216.9" y="87.1">VCC__3</text>
<text x="231.6" y="89.6">ENB/DIAGB</text>
<text x="231.9" y="87.1">ENA/DIAGA</text>
<text x="97.9" y="94.7">INA</text>
<text x="237.6" y="94.7">INA</text>
<text x="97.8" y="99.8">INB</text>
<text x="237.5" y="99.8">INB</text>
<text x="77.2" y="102.3">OUTA</text>
<text x="77.2" y="104.9">OUTA__1</text>
<text x="77.2" y="107.4">OUTA__2</text>
<text x="95.1" y="107.4">CS_DIS</text>
<text x="97" y="104.9">PWM</text>
<text x="216.9" y="102.3">OUTA</text>
<text x="216.9" y="104.9">OUTA__1</text>
<text x="216.9" y="107.4">OUTA__2</text>
<text x="234.8" y="107.4">CS_DIS</text>
<text x="236.7" y="104.9">PWM</text>
<text x="77.2" y="110">OUTA__3</text>
<text x="216.9" y="110">OUTA__3</text>
<text x="77.2" y="115">OUTB</text>
<text x="77.2" y="117.6">OUTB__1</text>
<text x="98.3" y="115">CS</text>
<text x="216.9" y="115">OUTB</text>
<text x="216.9" y="117.6">OUTB__1</text>
<text x="238" y="115">CS</text>
<text x="77.2" y="120.1">OUTB__2</text>
<text x="77.2" y="122.7">OUTB__3</text>
<text x="216.9" y="120.1">OUTB__2</text>
<text x="216.9" y="122.7">OUTB__3</text>
<text x="77.2" y="135.4">GNDA</text>
<text x="77.2" y="137.9">GNDA__1</text>
<text x="216.9" y="135.4">GNDA</text>
<text x="216.9" y="137.9">GNDA__1</text>
<text x="77.2" y="143">GNDB</text>
<text x="77.2" y="140.4">GNDA__2</text>
<text x="216.9" y="143">GNDB</text>
<text x="216.9" y="140.4">GNDA__2</text>
<text x="77.2" y="145.5">GNDB__1</text>
<text x="77.2" y="148.1">GNDB__2</text>
<text x="216.9" y="145.5">GNDB__1</text>
<text x="216.9" y="148.1">GNDB__2</text>
</g>
</svg>
